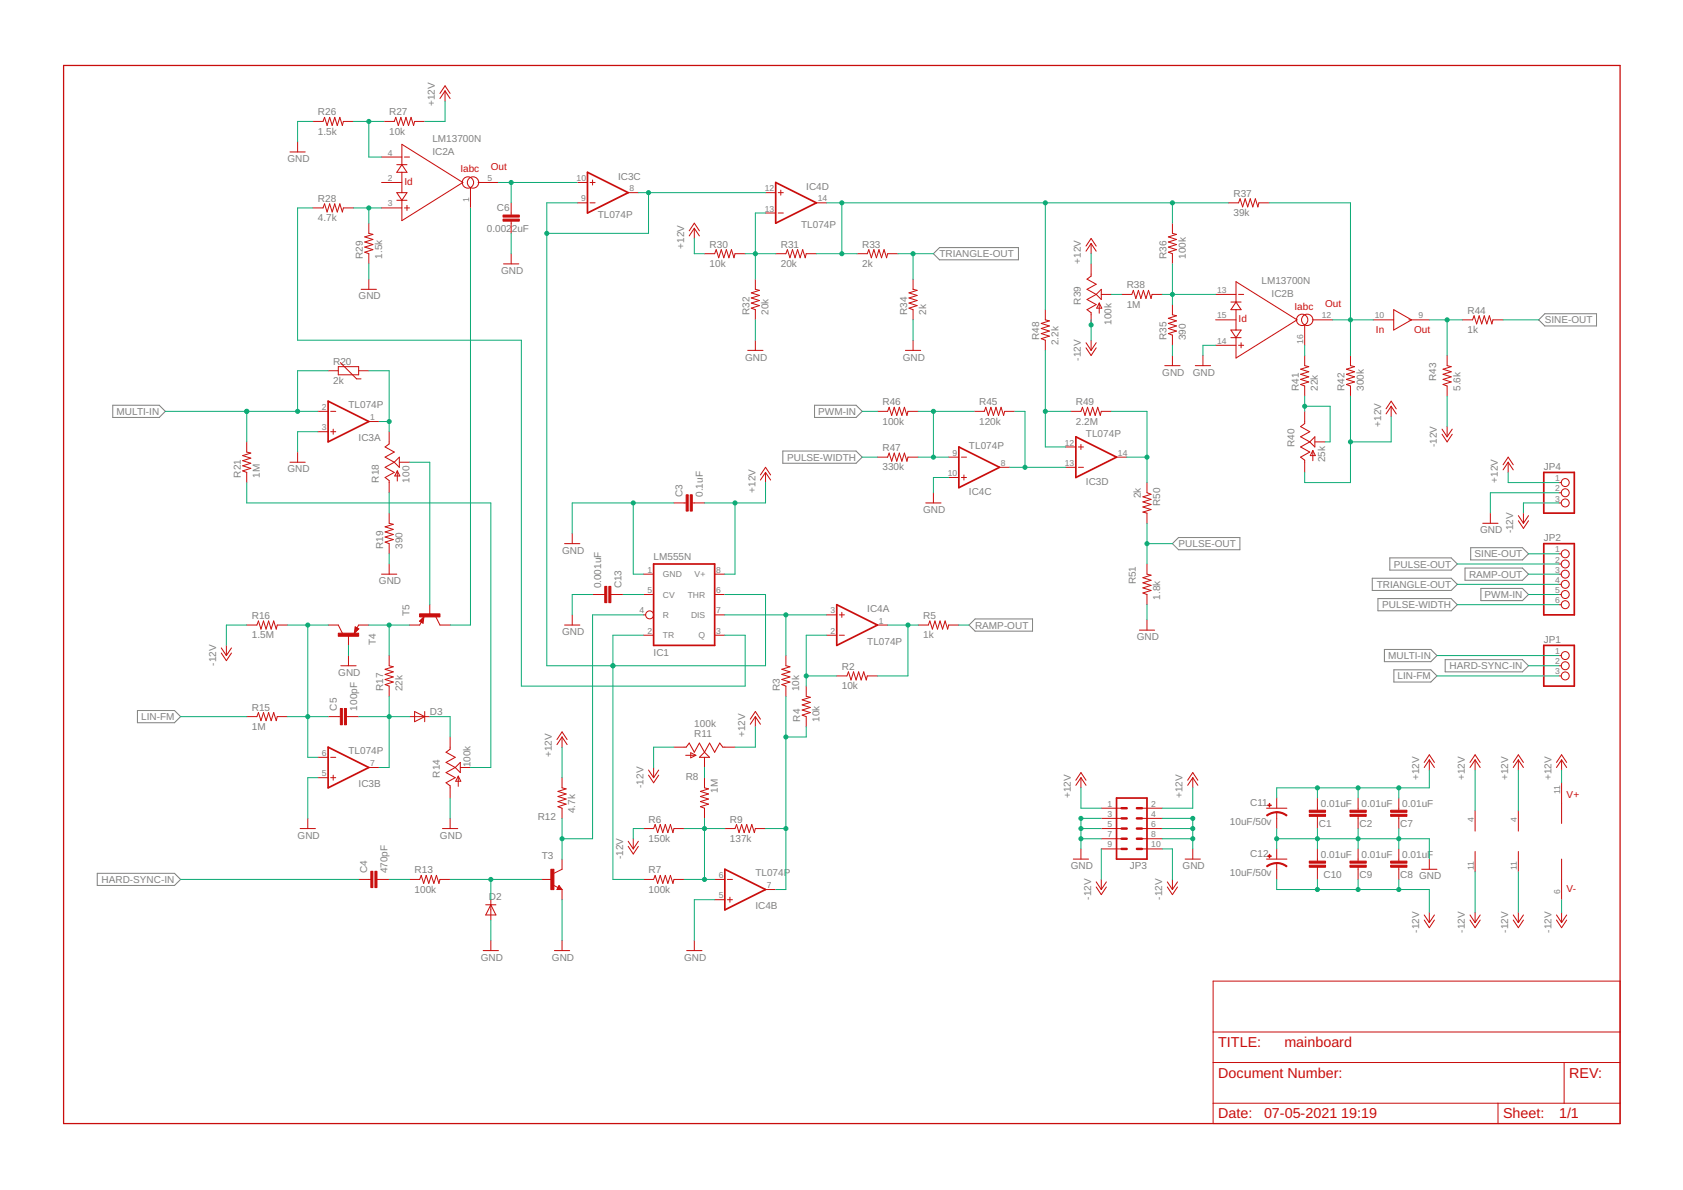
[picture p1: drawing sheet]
<svg xmlns="http://www.w3.org/2000/svg" width="420mm" height="297mm" viewBox="0 0 420 297" stroke-linecap="round" stroke-linejoin="round" font-family="sans-serif">
<g fill="none" stroke="#808080" stroke-width=".25">
<path d="M233 63.3l1.5-1.5h19.8v3.1h-19.8zM385.7 78.3h12.9v3.1h-12.9l-1.6-1.6zM28.2 101.2h11.6l1.5 1.5-1.5 1.5h-11.6zM195.4 112.6h18.3l1.5 1.5-1.5 1.5h-18.3zM203.3 101.2h10.4l1.5 1.5-1.5 1.5h-10.4zM292.7 135.7l1.5-1.5h15.3v3h-15.3zM347 139.3h15.3l1.5 1.5-1.5 1.5h-15.3zM367.2 136.7h12.9l1.5 1.5-1.5 1.6h-12.9zM241.9 156l1.5-1.5h14.4v3h-14.4zM342.6 144.3h19.7l1.5 1.6-1.5 1.5h-19.7zM344 149.4h18.3l1.5 1.5-1.5 1.6h-18.3zM365.7 141.8h14.4l1.5 1.5-1.5 1.5h-14.4z"/>
<path d="M369.7 146.9h10.4l1.5 1.5-1.5 1.5h-10.4zM34.3 177.4h9.3l1.5 1.5-1.5 1.5h-9.3zM345.6 162.1h11.6l1.5 1.5-1.5 1.6h-11.6zM348 167.2h9.2l1.5 1.5-1.5 1.5h-9.2zM360.8 164.7h19.3l1.5 1.5-1.5 1.5h-19.3zM24.3 218h19.3l1.5 1.5-1.5 1.5h-19.3z"/>
</g>
<g fill="none" stroke="#c90d0c" stroke-width=".42">
<path d="M146.7 43l10.1 5.1-10.1 5.1zM193.7 45.6l10.1 5-10.1 5.1zM81.9 100.1l10.2 5.1-10.2 5.1zM239.4 111.6l10.1 5-10.1 5.1zM268.6 109l10.1 5.1-10.1 5.1zM385.4 117.9h7.6v10.2h-7.6zM385.4 135.7h7.6v17.8h-7.6zM163.2 140.8h15.2v20.3h-15.2zM208.9 150.9l10.2 5.1-10.2 5.1zM385.4 161.1h7.6v10.2h-7.6zM81.9 186.5l10.2 5.1-10.2 5.1zM278.7 199.2h7.6v15.2h-7.6z"/>
<path d="M181 217l10.1 5-10.1 5.1z"/>
</g>
<g fill="none" stroke="#c90d0c" stroke-width=".25">
<path d="M72.4 37.9h3.8M74.3 35.4v2.5M78.1 30.3h2.5l.4-1 .7 2 .6-2 .6 2 .7-2 .6 2 .6-2 .7 2 .2-1h2.6M95.2 39.2h5.1M95.9 30.3h2.5l.4-1 .6 2 .7-2 .6 2 .6-2 .7 2 .6-2 .7 2 .2-1h2.5M101 39.2h1.2M109.8 23.3l1.3-1.9 1.3 1.9M111.1 22.7l1.3 1.9M111.1 22.7l-1.3 1.9M111.1 22.7v2.5M78.1 51.9h2.5l.4-1 .7 2 .6-2 .6 2 .7-2 .6 2 .6-2 .7 2 .2-1h2.6M92.1 55.7v2.6l1 .2-2 .6 2 .7-2 .6 2 .6-2 .7 2 .6-2 .6 1 .4v2.6"/>
<path d="M95.2 51.9h5.1M95.2 45.6h5.1M99.1 41.1h2.5M99.1 50h2.5M99.1 48.1h2.5l-1.3 1.9zM100.3 41.1v-5.1l15.2 9.6-15.2 9.5v-5.1M100.3 43v5.1M100.3 41.1l1.3 1.9h-2.5zM101 51.9h1.2M101.6 51.3v1.2M117.5 46.8v5.1M119.4 45.6h5"/>
<path d="M127.6 50.6v3.1M127.6 55.2v3.1M144.1 45.6h2.6M144.1 50.6h2.6M147.3 45.6h1.3M147.3 50.6h1.3M147.9 44.9v1.3M156.8 48.1h2.6M172.1 57.6l1.2-1.9 1.3 1.9M173.3 57v2.5M173.3 57l1.3 1.9M173.3 57l-1.2 1.9"/>
<path d="M191.1 48.1h2.6M191.1 53.2h2.6M194.3 48.1h1.3M194.3 53.2h1.3M194.9 47.5v1.2M203.8 50.6h2.6M292.7 55.7v2.6l1 .2-2 .6 2 .7-2 .6 2 .6-2 .7 2 .6-2 .6 1 .4v2.6M306.7 50.6h2.5l.4-1 .6 2 .7-2 .6 2 .6-2 .7 2 .6-2 .6 2 .3-1h2.5M90.2 72.2h3.8M92.1 69.7v2.5M125.7 65.9h3.8M127.6 63.3v2.6"/>
<path d="M175.9 63.3h2.5l.4-1 .6 2 .7-2 .6 2 .6-2 .7 2 .6-2 .6 2 .3-1h2.5M188.6 69.7v2.5l1 .3-2 .6 2 .6-2 .7 2 .6-2 .6 2 .7-2 .6 1 .4v2.5M193.7 63.3h2.5l.4-1 .6 2 .6-2 .7 2 .6-2 .6 2 .7-2 .6 2 .3-1h2.5M214 63.3h2.5l.4-1 .6 2 .7-2 .6 2 .6-2 .7 2 .6-2 .6 2 .3-1h2.5M227.9 69.7v2.5l1.1 .3-2.1 .6 2.1 .6-2.1 .7 2.1 .6-2.1 .6 2.1 .7-2.1 .6 1 .4v2.5M261 77.3v2.5l1 .3-2.1 .6 2.1 .7-2.1 .6 2.1 .6-2.1 .7 2.1 .6-2.1 .6 1.1 .4v2.6M271.1 61.4l1.3-1.9 1.3 1.9M272.4 60.8v2.5M272.4 65.9v3l-1 .8 2.3 1.3-2.3 1.2 2.3 1.3M272.4 60.8l1.3 1.9M272.4 60.8l-1.3 1.9M273.7 73.5l-2.3 1.3 2.3 1.2-2.3 1.3 1 .8v3"/>
<path d="M274.4 75.6v2.6M274.4 75.6l.7 1.3h-1.3zM274.9 73.5h2.6M274.9 72.2v2.6l-1.2-1.3zM280 73.5h2.6l.3-1 .7 2 .6-2 .6 2 .7-2 .6 2 .6-2 .7 2 .2-1h2.6M292.7 76v2.6l1 .2-2 .7 2 .6-2 .6 2 .7-2 .6 2 .6-2 .7 1 .4v2.5M303.5 73.5h5.1M303.5 79.8h5.1M307.3 75.4h2.5M308.6 75.4v-5.1l15.2 9.5-15.2 9.6v-5.1M308.6 77.3v5.1M308.6 75.4l1.2 1.9h-2.5z"/>
<path d="M309.2 73.5h1.3M327.6 79.8h5.1M342.9 79.8h5M347.9 77.3l4.5 2.5-4.5 2.6zM351.7 79.8h5.1M365.1 79.8h2.5l.4-1 .6 2.1 .7-2.1 .6 2.1 .6-2.1 .7 2.1 .6-2.1 .6 2.1 .3-1.1h2.5M81.9 92.5h2.6M84.5 91.5h5v2.1h-5zM85 90.5l4 4.1h1.1M89.5 92.5h2.6M186.7 87.5h3.8M188.6 84.9v2.6"/>
<path d="M226 87.5h3.8M227.9 84.9v2.6M271.1 85.6l1.3 1.9M271.1 86.8l1.3 1.9 1.3-1.9M272.4 84.9v2.6M273.7 85.6l-1.3 1.9M290.8 91.3h3.8M292.7 88.7v2.6M298.4 91.3h3.8M300.3 88.7v2.6M303.5 86.2h5.1M307.3 84.3h2.5"/>
<path d="M307.3 82.4h2.5l-1.2 1.9zM309.2 86.2h1.3M309.8 85.6v1.2M325.7 81.1v5.1M325.7 88.7v2.6l1 .2-2 .7 2 .6-2 .6 2 .7-2 .6 2 .6-2 .7 1 .4v2.5M337.1 88.7v2.6l1.1 .2-2.1 .7 2.1 .6-2.1 .6 2.1 .7-2.1 .6 2.1 .6-2.1 .7 1 .4v2.5M361.3 88.7v2.6l1 .2-2 .7 2 .6-2 .6 2 .7-2 .6 2 .6-2 .7 1 .4v2.5M61.6 110.3v2.5l1 .3-2 .6 2 .7-2 .6 2 .6-2 .7 2 .6-2 .6 1 .4v2.6M72.4 115.4h3.8M74.3 112.8v2.6M79.4 107.8h2.5M79.4 102.7h2.5"/>
<path d="M82.5 107.8h1.3M82.5 102.7h1.3M83.2 107.1v1.3M92.1 105.2h2.5M97.2 107.8v3l-1.1 .8 2.3 1.2-2.3 1.3 2.3 1.3M98.4 115.4l-2.3 1.2 2.3 1.3-2.3 1.3 1.1 .8v3M99.2 117.5v2.6M99.2 117.5l.6 1.3h-1.2zM99.7 114.1v2.5l-1.3-1.2zM99.7 115.4h2.5M189.8 118.6l1.3-2 1.3 2M191.1 117.9l1.3 1.9"/>
<path d="M191.1 117.9l-1.3 1.9M191.1 117.9v2.6M219.1 102.7h2.5l.4-1 .6 2 .6-2 .7 2 .6-2 .6 2 .7-2 .6 2 .3-1h2.5M219.1 114.1h2.5l.4-1 .6 2 .6-2 .7 2 .6-2 .6 2 .7-2 .6 2 .3-1h2.5M236.8 114.1h2.6M236.8 119.2h2.6M240 114.1h1.3M240 119.2h1.3M240.6 118.6v1.2M243.2 102.7h2.5l.4-1 .6 2 .7-2 .6 2 .6-2 .7 2 .6-2 .6 2 .3-1h2.5M249.5 116.6h2.6M266 111.6h2.6"/>
<path d="M266 116.6h2.6M267.3 102.7h2.6l.3-1 .7 2 .6-2 .6 2 .7-2 .6 2 .6-2 .7 2 .2-1h2.6M269.2 111.6h1.3M269.2 116.6h1.3M269.9 110.9v1.3M278.7 114.1h2.6M325.7 102.7v3l-1 .8 2.3 1.3-2.3 1.2 2.3 1.3M327 110.3l-2.3 1.3 2.3 1.2-2.3 1.3 1 .8v3M327.7 112.5v2.5M327.7 112.5l.7 1.2h-1.3zM328.3 109v2.6l-1.3-1.3zM328.3 110.3h2.5"/>
<path d="M346 102l1.3-1.9 1.3 1.9M347.3 101.4l1.3 1.9M347.3 101.4l-1.3 1.9M347.3 101.4v2.5M360 107.1l1.3 1.9M360 108.4l1.3 1.9 1.2-1.9M361.3 106.5v2.5M362.5 107.1l-1.2 1.9M375.2 116l1.3-1.9 1.3 1.9M376.5 115.4l1.3 1.9M376.5 115.4l-1.3 1.9M376.5 115.4v2.5"/>
<path d="M97.2 128.1v2.5l1 .3-2.1 .6 2.1 .6-2.1 .7 2.1 .6-2.1 .6 2.1 .7-2.1 .6 1.1 .4v2.5M140.9 135.7h3.9M142.9 133.2v2.5M168.3 125.5h3M172.8 125.5h3.1M231.1 125.5h3.8M233 123v2.5M286.3 120.5v2.5l1.1 .4-2.1 .6 2.1 .7-2.1 .6 2.1 .6-2.1 .7 2.1 .6-2.1 .6 1 .3v2.5M370.2 130.6h3.8M372.1 128.1v2.5M379.1 128.7l1.2 1.9M379.1 130l1.2 1.9 1.3-1.9"/>
<path d="M380.3 128.1v2.5M381.6 128.7l-1.3 1.9M389.2 125.5h.6M389.2 138.2h.6M389.2 120.5h.6M389.2 123h.6M61.6 156h2.5l.4-1 .7 2 .6-2 .6 2 .7-2 .6 2 .6-2 .7 2 .2-1h2.6M81.9 156h2.6l1 2.1M87 158.6v2.5M88.7 156.5l.9 .5-1.1 1.1zM88.8 156.7l.6 .3-.8 .8 .2-1 .4 .2-.3 .4v-.4M92.1 156h-2.6l-.4 .8"/>
<path d="M95.2 143.3h3.9M97.2 140.8v2.5M104.7 155.1l1.1-1.1-.2 1.6zM105.2 155.3l-.4 .7h-2.6M105.4 155v-.4l-.2 .4 .3 .3 .1-1.1-.7 .8 .6 .4M107.3 150.9v2.6M108.8 154l1 2h2.6M140.9 156h3.9M142.9 153.5v2.5M147.9 148.4h3.1M152.5 148.4h3.1M160.6 158.6h2.6"/>
<path d="M160.6 153.5h.6M160.6 148.4h2.6M160.6 143.3h2.6M178.4 158.6h2.6M178.4 153.5h2.6M178.4 148.4h2.6M178.4 143.3h2.6M206.4 158.6h2.5M206.4 153.5h2.5M209.5 158.6h1.3M209.5 153.5h1.3M210.2 152.8v1.3"/>
<path d="M219.1 156h2.5M229.2 156h2.6l.3-1 .7 2 .6-2 .6 2 .7-2 .6 2 .6-2 .7 2 .2-1h2.6M284.5 157.3h3.7M286.3 140.8v2.5l1.1 .3-2.1 .6 2.1 .6-2.1 .7 2.1 .6-2.1 .6 2.1 .7-2.1 .6 1 .4v2.5M286.3 154.7v2.6M389.2 148.4h.6M389.2 143.3h.6M389.2 140.8h.6M389.2 145.9h.6M389.2 150.9h.6M55.2 161.7l1.3 1.9M55.2 163l1.3 1.9 1.3-1.9"/>
<path d="M56.5 161.1v2.5M57.8 161.7l-1.3 1.9M61.6 178.9h2.5l.4-1 .7 2 .6-2 .6 2 .7-2 .6 2 .6-2 .7 2 .2-1h2.6M81.9 178.9h3.1M85.1 166.2h3.8M86.5 178.9h3M87 163.6v2.6M97.2 163.6v2.6l1 .2-2.1 .7 2.1 .6-2.1 .6 2.1 .7-2.1 .6 2.1 .6-2.1 .7 1.1 .4v2.5M102.2 178.9h5.1M103.5 177.6l2.5 1.3-2.5 1.2zM106 177.6v2.5M187.3 179.5l1.3-1.9 1.2 1.9"/>
<path d="M188.6 178.9l1.2 1.9M188.6 178.9l-1.3 1.9M188.6 178.9v2.5M196.2 163.6v2.6l1 .2-2 .7 2 .6-2 .6 2 .7-2 .6 2 .6-2 .7 1 .4v2.5M201.3 171.3v2.5l1 .3-2 .6 2 .6-2 .7 2 .6-2 .6 2 .7-2 .6 1 .4v2.5M208.9 168.7h2.5l.4-1 .6 2 .7-2 .6 2 .7-2 .6 2 .6-2 .7 2 .2-1h2.6M389.2 168.7h.6M389.2 166.2h.6M389.2 163.6h.6M79.4 194.1h2.5M79.4 189h2.5M82.5 194.1h1.3"/>
<path d="M82.5 189h1.3M83.2 193.5v1.3M92.1 191.6h2.5M112.4 184v3l-1 .8 2.2 1.2-2.2 1.3 2.2 1.3M113.6 191.6l-2.2 1.2 2.2 1.3-2.2 1.3 1 .8v3M114.4 193.7v2.6M114.4 193.7l.6 1.3h-1.2zM114.9 191.6h2.6M114.9 190.3v2.5l-1.3-1.2zM139 184.6l1.3-1.9 1.3 1.9M140.3 184v2.5M140.3 194.1v2.6l1 .2-2 .6 2 .7-2 .6 2 .7-2 .6 2 .6-2 .7 1 .3v2.6"/>
<path d="M140.3 184l1.3 1.9M140.3 184l-1.3 1.9M161.9 192.2l1.3 1.9M161.9 193.5l1.3 1.9 1.2-1.9M163.2 191.6v2.5M164.4 192.2l-1.2 1.9M168.3 186.5h3l.8-1 1.2 2.3 1.3-2.3 1.3 2.3M171.2 188.5h2.5M172.4 187.9l1.3 .6-1.3 .7zM174.6 189l1.3-1.2 1.2 1.2zM175.9 194.1v2.6l1 .2-2 .6 2 .7-2 .6 2 .7-2 .6 2 .6-2 .7 1 .3v2.6M175.9 189v2.6"/>
<path d="M183.5 186.5h-3.1l-.7-1-1.3 2.3-1.3-2.3-1.2 2.3M268.6 194.8l1.3-2 1.2 2M269.9 194.1v2.6M269.9 194.1l1.2 1.9M269.9 194.1l-1.3 1.9M296.5 194.8l1.3-2 1.2 2M297.8 194.1v2.6M297.8 194.1l1.2 1.9M297.8 194.1l-1.3 1.9M318.7 199.2v2.5M328.9 199.2v3M339 199.2v3"/>
<path d="M349.2 199.2v3M355.6 190.3l1.2-1.9 1.3 1.9M356.8 189.7l1.3 1.9M356.8 189.7l-1.2 1.9M356.8 189.7v2.5M367 190.3l1.3-1.9 1.2 1.9M368.3 189.7v2.5M368.3 189.7l1.2 1.9M368.3 189.7l-1.3 1.9M377.8 190.3l1.3-1.9 1.2 1.9M379.1 189.7v2.5M379.1 189.7l1.2 1.9"/>
<path d="M379.1 189.7l-1.3 1.9M388.6 190.3l1.2-1.9 1.3 1.9M389.8 189.7v2.5M389.8 195.4v10.1M389.8 189.7l1.3 1.9M389.8 189.7l-1.2 1.9M74.9 206.8h3.8M76.8 204.3v2.5M89.5 219.5h3.1M94.1 219.5h3.1M102.2 219.5h2.6l.4-1 .6 2 .6-2 .6 2 .7-2 .6 2 .6-2 .7 2 .2-1h2.6M110.5 206.8h3.8"/>
<path d="M112.4 204.3v2.5M135.2 219.5h2.6M140.3 214.4v2.6l-2 1M156.8 210l1.3 1.9M156.8 211.3l1.3 1.9 1.3-1.9M158.1 209.4v2.5M159.4 210l-1.3 1.9M160.6 219.5h2.6l.4-1 .6 2 .6-2 .7 2 .6-2 .6 2 .7-2 .6 2 .3-1h2.5M160.6 206.8h2.6l.4-1 .6 2 .6-2 .7 2 .6-2 .6 2 .7-2 .6 2 .3-1h2.5M178.4 219.5h2.6M181 206.8h2.5l.4-1 .6 2 .6-2 .7 2 .6-2 .6 2 .7-2 .6 2 .3-1h2.5M181.6 219.5h1.3"/>
<path d="M267.9 214.4h3.9M269.9 211.9v2.5M274.9 206.8h5.1M274.9 219.5v2.5M274.9 201.7h5.1M274.9 204.3h5.1M274.9 209.4h5.1M274.9 211.9h5.1M285.1 206.8h5.1M285.1 201.7h5.1M285.1 204.3h5.1M285.1 209.4h5.1"/>
<path d="M285.1 211.9h5.1M292.7 219.5v2.5M295.9 214.4h3.8M297.8 211.9v2.5M316.2 201.7h5.1M316.2 214.4h5.1M318.7 202.8v4M318.7 211.9v2.5M318.7 215.5v4M328.9 203.8v3M328.9 211.9v3M328.9 216.5v3"/>
<path d="M339 203.8v3M339 211.9v3M339 216.5v3M349.2 203.8v3M349.2 211.9v3M349.2 216.5v3M354.9 217h3.8M356.8 214.4v2.6M368.3 202.4v5.1M368.3 212.5v5.1M379.1 202.4v5.1M379.1 212.5v5.1"/>
<path d="M389.8 214.4v10.2M120.6 237.3h3.8M121.3 225.8h2.5M122.5 225.8l1.3 2.6h-2.5zM122.5 224.6v5.1M122.5 234.7v2.6M138.1 220.9l1.2 .7M138.4 237.3h3.8M139.6 221l.7 1h-1.3zM139.6 221.5l.1 .3h-.4l.3-.5 .5 .6h-.8M140.3 222v2.6M140.3 234.7v2.6"/>
<path d="M171.4 237.3h3.8M173.3 234.7v2.6M178.4 224.6h2.6M181.6 224.6h1.3M182.2 223.9v1.3M191.1 222h2.6M273.7 220.1l1.2 1.9M273.7 221.4l1.2 1.9 1.3-1.9M276.2 220.1l-1.3 1.9M291.4 220.1l1.3 1.9M291.4 221.4l1.3 1.9 1.3-1.9M294 220.1l-1.3 1.9"/>
<path d="M355.6 228.4l1.2 1.9M355.6 229.7l1.2 1.9 1.3-1.9M356.8 227.8v2.5M358.1 228.4l-1.3 1.9M367 228.4l1.3 1.9M367 229.7l1.3 1.9 1.2-1.9M368.3 227.8v2.5M369.5 228.4l-1.2 1.9M377.8 228.4l1.3 1.9M377.8 229.7l1.3 1.9 1.2-1.9M379.1 227.8v2.5M380.3 228.4l-1.2 1.9"/>
<path d="M388.6 228.4l1.2 1.9M388.6 229.7l1.2 1.9 1.3-1.9M389.8 227.8v2.5M391.1 228.4l-1.3 1.9M302.9 244.9h101.6v35.6h-101.6zM302.9 257.6h101.6M302.9 265.2h101.6M302.9 275.4h101.6M374 275.4v5.1M390.5 265.2v10.2"/>
<circle cx="116.8" cy="45.6" r="1.42"/>
<circle cx="118.1" cy="45.6" r="1.42"/>
<circle cx="325.1" cy="79.8" r="1.42"/>
<circle cx="326.3" cy="79.8" r="1.42"/>
<circle cx="390.8" cy="125.5" r=".99"/>
<circle cx="390.8" cy="120.5" r=".99"/>
<circle cx="390.8" cy="138.2" r=".99"/>
<circle cx="390.8" cy="123" r=".99"/>
<circle cx="162.2" cy="153.5" r=".99"/>
<circle cx="390.8" cy="140.8" r=".99"/>
<circle cx="390.8" cy="148.4" r=".99"/>
<circle cx="390.8" cy="145.9" r=".99"/>
<circle cx="390.8" cy="143.3" r=".99"/>
<circle cx="390.8" cy="150.9" r=".99"/>
<circle cx="390.8" cy="168.7" r=".99"/>
<circle cx="390.8" cy="163.6" r=".99"/>
<circle cx="390.8" cy="166.2" r=".99"/>
</g>
<g fill="#c90d0c" stroke="#c90d0c" stroke-width=".25">
<path d="M172.3 123.5h.5v4.1h-.5z"/>
<path d="M171.3 123.5h.5v4.1h-.5z"/>
<path d="M137.5 217h.8v5.1h-.8z"/>
<path d="M93.6 217.5h.5v4.1h-.5z"/>
<path d="M92.6 217.5h.5v4.1h-.5z"/>
<path d="M84.5 158.1h5v.7h-5z"/>
<path d="M104.8 153.2h5v.8h-5z"/>
<path d="M86 176.8h.5v4.1h-.5z"/>
<path d="M85 176.8h.5v4.1h-.5z"/>
<path d="M125.6 54.7h4v.5h-4z"/>
<path d="M125.6 53.7h4v.5h-4z"/>
<path d="M326.9 202.2h4v.6h-4z"/>
<path d="M326.9 203.3h4v.5h-4z"/>
<path d="M337 202.2h4.1v.6h-4.1z"/>
<path d="M337 203.3h4.1v.5h-4.1z"/>
<path d="M347.2 202.2h4v.6h-4z"/>
<path d="M347.2 203.3h4v.5h-4z"/>
<path d="M347.2 214.9h4v.6h-4z"/>
<path d="M347.2 216h4v.5h-4z"/>
<path d="M337 214.9h4.1v.6h-4.1z"/>
<path d="M337 216h4.1v.5h-4.1z"/>
<path d="M326.9 214.9h4v.6h-4z"/>
<path d="M326.9 216h4v.5h-4z"/>
<path d="M316.5 200.9h.9v.2h-.9z"/>
<path d="M316.9 200.6h.1v.8h-.1z"/>
<path d="M316.5 213.6h.9v.2h-.9z"/>
<path d="M316.9 213.3h.1v.8h-.1z"/>
<path d="M152 146.4h.5v4h-.5z"/>
<path d="M151 146.4h.5v4h-.5z"/>
</g>
<path d="M15.9 16.3h388.6v264.2h-388.6z" fill="none" stroke="#c90d0c" stroke-width=".32"/>
<g fill="#c90d0c" stroke="#c90d0c" stroke-width=".25">
<path d="M318.7 202.6l1.4 .2 1.2 .7-.2 .2-1.3-.7-1.1-.1z" fill-rule="evenodd"/>
<path d="M316.2 203.5l1.2-.7 1.3-.2v.3l-1 .1-1.4 .7z" fill-rule="evenodd"/>
<path d="M318.7 215.3l1.4 .2 1.2 .7-.2 .2-1.3-.7-1.1-.1z" fill-rule="evenodd"/>
<path d="M316.2 216.2l1.2-.7 1.3-.2v.3l-1 .1-1.4 .7z" fill-rule="evenodd"/>
</g>
<path d="M280 211.9h1.3M280 209.4h1.3M280 206.8h1.3M280 204.3h1.3M280 201.7h1.3M283.8 211.9h1.3M283.8 209.4h1.3M283.8 206.8h1.3M283.8 204.3h1.3M283.8 201.7h1.3" fill="none" stroke="#c90d0c" stroke-width=".61"/>
<g fill="none" stroke="#0dab76" stroke-width=".25">
<path d="M78.1 30.3h-3.8v5.1M88.3 30.3h7.6M92.1 30.3v8.9h3.1M111.1 25.2v5.1h-5.1M78.1 51.9h-3.8v33h55.9v86.4h55.8v-12.7h-5M88.3 51.9h6.9M92.1 51.9v3.8M117.5 51.9v104.1h-5.1M124.4 45.6h19.7M127.6 45.6v5M127.6 58.3v5M144.1 50.6h-7.6v115.6h54.6v-17.8h-10.1"/>
<path d="M159.4 48.1h31.7M161.9 48.1v10.2h-25.4M173.3 59.5v3.8h2.6M191.1 53.2h-2.5v16.5M206.4 50.6h100.3M210.2 50.6v12.7M261 50.6v26.7M292.7 50.6v5.1M316.8 50.6h20.3v38.1M92.1 65.9v3.8M186 63.3h7.7M188.6 79.8v5.1"/>
<path d="M203.8 63.3h10.2M224.1 63.3h8.9M227.9 63.3v6.4M227.9 79.8v5.1M272.4 63.3v2.6M272.4 79.8v5.1M277.5 73.5h2.5M290.2 73.5h13.3M292.7 65.9v10.1M332.7 79.8h10.2M356.8 79.8h8.3M361.3 79.8v8.9"/>
<path d="M375.2 79.8h8.9M81.9 92.5h-7.6v10.2M92.1 92.5h5.1v15.3M261 87.5v24.1h5M292.7 86.2v2.5M303.5 86.2h-3.2v2.5M325.7 86.2v2.5M325.7 98.9v3.8M337.1 98.9v21.6h-11.4v-2.6M361.3 98.9v7.6M41.3 102.7h38.1M61.6 102.7v7.6"/>
<path d="M79.4 107.8h-5.1v5M94.6 105.2h2.6M102.2 115.4h5.1v35.5M215.2 102.7h3.9M215.2 114.1h3.9M229.2 102.7h14M229.2 114.1h7.6M233 102.7v11.4M236.8 119.2h-3.8v3.8M252.1 116.6h13.9M253.3 102.7h2.6v13.9M261 102.7h6.3"/>
<path d="M277.5 102.7h8.8v17.8M281.3 114.1h5M325.7 101.4h6.4v8.9h-1.3M347.3 103.9v6.4h-10.2M376.5 117.9v2.6h12.7M61.6 120.5v5h60.9v66.1h-5M97.2 123v5.1M97.2 138.2v2.6M158.1 125.5v17.8h2.5M168.3 125.5h-25.4v7.7M183.5 125.5v17.8h-2.5M191.1 120.5v5h-15.2"/>
<path d="M286.3 130.6v10.2M286.3 135.7h6.4M381.6 138.2h7.6M389.2 125.5h-8.9v2.6M389.2 123h-17.1v5.1M61.6 156h-5.1v5.1M71.8 156h10.1M76.8 156v33h2.6M92.1 156h10.1M97.2 156v7.6M147.9 148.4h-5v5.1M155.6 148.4h5"/>
<path d="M160.6 153.5h-12.7v55.9h-7.6M160.6 158.6h-7.6v60.9h7.6M181 153.5h25.4M196.2 153.5v10.1M206.4 158.6h-5.1v12.7M221.6 156h7.6M226.7 156v12.7h-7.6M239.4 156h2.5M286.3 150.9v3.8M363.8 145.9h25.4M363.8 150.9h25.4M363.8 140.8h25.4"/>
<path d="M381.6 143.3h7.6M381.6 148.4h7.6M45.1 178.9h16.5M71.8 178.9h10.1M87 161.1v2.5M89.5 178.9h12.7M97.2 173.8v17.8h-2.6M107.3 178.9h5.1v5.1M196.2 173.8v48.2h-2.5M201.3 168.7h7.6M358.7 168.7h30.5M358.7 163.6h30.5"/>
<path d="M381.6 166.2h7.6M79.4 194.1h-2.6v10.2M112.4 199.2v5.1M140.3 186.5v7.6M168.3 186.5h-5.1v5.1M175.9 191.6v2.5M188.6 181.4v5.1h-5.1M201.3 181.4v2.6h-5.1M269.9 196.7v5h5M297.8 196.7v5h-7.6M328.9 196.7v2.5M339 196.7v2.5"/>
<path d="M349.2 196.7v2.5M356.8 192.2v4.5h-38.1v2.5M368.3 192.2v10.2M379.1 192.2v10.2M389.8 192.2v3.2M45.1 219.5h44.4M97.2 219.5h5M112.4 219.5h22.8M122.5 219.5v5.1M140.3 204.3v10.1M160.6 206.8h-2.5v2.6M170.8 206.8h10.2"/>
<path d="M170.8 219.5h7.6M175.9 204.3v15.2M191.1 206.8h5.1M269.9 209.4h5M269.9 206.8h5M274.9 204.3h-5v7.6M274.9 211.9v7.6M290.2 211.9h2.5v7.6M290.2 209.4h7.6M290.2 204.3h7.6v7.6M290.2 206.8h7.6M318.7 206.8v5.1"/>
<path d="M318.7 219.5v2.5h38.1v5.8M318.7 209.4h38.1v5M328.9 206.8v5.1M328.9 219.5v2.5M339 206.8v5.1M339 219.5v2.5M349.2 206.8v5.1M349.2 219.5v2.5M368.3 217.6v10.2M379.1 217.6v10.2M122.5 229.7v5M140.3 224.6v10.1"/>
<path d="M178.4 224.6h-5.1v10.1M389.8 224.6v3.2"/>
</g>
<g fill="#0dab76" stroke="#0dab76" stroke-width=".25">
<circle cx="158.1" cy="125.5" r=".51"/>
<circle cx="318.7" cy="209.4" r=".51"/>
<circle cx="328.9" cy="209.4" r=".51"/>
<circle cx="339" cy="209.4" r=".51"/>
<circle cx="349.2" cy="209.4" r=".51"/>
<circle cx="297.8" cy="209.4" r=".51"/>
<circle cx="297.8" cy="206.8" r=".51"/>
<circle cx="297.8" cy="204.3" r=".51"/>
<circle cx="269.9" cy="209.4" r=".51"/>
<circle cx="269.9" cy="206.8" r=".51"/>
<circle cx="269.9" cy="204.3" r=".51"/>
<circle cx="183.5" cy="125.5" r=".51"/>
<circle cx="337.1" cy="110.3" r=".51"/>
<circle cx="349.2" cy="196.7" r=".51"/>
<circle cx="339" cy="196.7" r=".51"/>
<circle cx="328.9" cy="196.7" r=".51"/>
<circle cx="196.2" cy="153.5" r=".51"/>
<circle cx="201.3" cy="168.7" r=".51"/>
<circle cx="226.7" cy="156" r=".51"/>
<circle cx="196.2" cy="184" r=".51"/>
<circle cx="196.2" cy="206.8" r=".51"/>
<circle cx="175.9" cy="206.8" r=".51"/>
<circle cx="175.9" cy="219.5" r=".51"/>
<circle cx="272.4" cy="81.1" r=".51"/>
<circle cx="328.9" cy="222" r=".51"/>
<circle cx="339" cy="222" r=".51"/>
<circle cx="349.2" cy="222" r=".51"/>
<circle cx="122.5" cy="219.5" r=".51"/>
<circle cx="140.3" cy="209.4" r=".51"/>
<circle cx="76.8" cy="178.9" r=".51"/>
<circle cx="76.8" cy="156" r=".51"/>
<circle cx="97.2" cy="178.9" r=".51"/>
<circle cx="97.2" cy="156" r=".51"/>
<circle cx="97.2" cy="105.2" r=".51"/>
<circle cx="92.1" cy="30.3" r=".51"/>
<circle cx="92.1" cy="51.9" r=".51"/>
<circle cx="127.6" cy="45.6" r=".51"/>
<circle cx="153" cy="166.2" r=".51"/>
<circle cx="136.5" cy="58.3" r=".51"/>
<circle cx="161.9" cy="48.1" r=".51"/>
<circle cx="188.6" cy="63.3" r=".51"/>
<circle cx="210.2" cy="63.3" r=".51"/>
<circle cx="292.7" cy="50.6" r=".51"/>
<circle cx="210.2" cy="50.6" r=".51"/>
<circle cx="261" cy="50.6" r=".51"/>
<circle cx="227.9" cy="63.3" r=".51"/>
<circle cx="292.7" cy="73.5" r=".51"/>
<circle cx="325.7" cy="101.4" r=".51"/>
<circle cx="337.1" cy="79.8" r=".51"/>
<circle cx="361.3" cy="79.8" r=".51"/>
<circle cx="255.9" cy="116.6" r=".51"/>
<circle cx="233" cy="114.1" r=".51"/>
<circle cx="233" cy="102.7" r=".51"/>
<circle cx="261" cy="102.7" r=".51"/>
<circle cx="286.3" cy="114.1" r=".51"/>
<circle cx="286.3" cy="135.7" r=".51"/>
<circle cx="61.6" cy="102.7" r=".51"/>
<circle cx="74.3" cy="102.7" r=".51"/>
</g>
<g font-size="3.6" fill="#c90d0c">
<text x="304.1" y="261.4">TITLE:</text>
<text x="320.6" y="261.4">mainboard</text>
<text x="304.1" y="269">Document Number:</text>
<text x="391.8" y="269">REV:</text>
<text x="304.1" y="279.2">Date:</text>
<text x="315.6" y="279.2">07-05-2021</text>
<text x="334.9" y="279.2">19:19</text>
<text x="375.2" y="279.2">Sheet:</text>
<text x="389.2" y="279.2">1/1</text>
</g>
<g font-size="2.5" fill="#808080">
<text x="79.4" y="28.8">R26</text>
<text x="97.1" y="28.8">R27</text>
<text x="108.6" y="26.5" transform="rotate(-90 108.6 26.5)">+12V</text>
<text x="79.4" y="33.6">1.5k</text>
<text x="97.1" y="33.6">10k</text>
<text x="107.9" y="35.4">LM13700N</text>
<text x="71.7" y="40.5">GND</text>
<text x="107.9" y="38.6">IC2A</text>
<text x="154.3" y="44.9">IC3C</text>
<text x="201.3" y="47.5">IC4D</text>
<text x="79.4" y="50.4">R28</text>
<text x="124.1" y="52.8">C6</text>
<text x="307.9" y="53.9">39k</text>
<text x="307.9" y="49.1">R37</text>
<text x="79.4" y="55.2">4.7k</text>
<text x="121.5" y="57.9">0.002</text>
<text x="127.8" y="57.9">2uF</text>
<text x="149.2" y="54.4">TL074P</text>
<text x="200" y="57">TL074P</text>
<text x="90.6" y="64.6" transform="rotate(-90 90.6 64.6)">R29</text>
<text x="95.4" y="64.6" transform="rotate(-90 95.4 64.6)">1.5k</text>
<text x="170.8" y="62.1" transform="rotate(-90 170.8 62.1)">+12V</text>
<text x="177.1" y="61.8">R30</text>
<text x="194.9" y="61.8">R31</text>
<text x="215.2" y="61.8">R33</text>
<text x="234.5" y="64.2">TRIANGLE-OUT</text>
<text x="269.8" y="65.9" transform="rotate(-90 269.8 65.9)">+12V</text>
<text x="291.2" y="64.6" transform="rotate(-90 291.2 64.6)">R36</text>
<text x="296" y="64.6" transform="rotate(-90 296 64.6)">100k</text>
<text x="125.1" y="68.4">GND</text>
<text x="177.1" y="66.6">10k</text>
<text x="194.9" y="66.6">20k</text>
<text x="215.2" y="66.6">2k</text>
<text x="281.3" y="72">R38</text>
<text x="314.9" y="70.9">LM13700N</text>
<text x="89.5" y="74.8">GND</text>
<text x="269.8" y="76" transform="rotate(-90 269.8 76)">R39</text>
<text x="281.3" y="76.8">1M</text>
<text x="317.5" y="74.1">IC2B</text>
<text x="187.1" y="78.6" transform="rotate(-90 187.1 78.6)">R32</text>
<text x="191.9" y="78.6" transform="rotate(-90 191.9 78.6)">20k</text>
<text x="226.4" y="78.6" transform="rotate(-90 226.4 78.6)">R34</text>
<text x="231.2" y="78.6" transform="rotate(-90 231.2 78.6)">2k</text>
<text x="277.5" y="81.1" transform="rotate(-90 277.5 81.1)">100k</text>
<text x="366.4" y="83.1">1k</text>
<text x="366.4" y="78.3">R44</text>
<text x="385.7" y="80.7">SINE-OUT</text>
<text x="186" y="90">GND</text>
<text x="225.4" y="90">GND</text>
<text x="259.5" y="84.9" transform="rotate(-90 259.5 84.9)">R48</text>
<text x="264.3" y="86.2" transform="rotate(-90 264.3 86.2)">2.2k</text>
<text x="269.8" y="90" transform="rotate(-90 269.8 90)">-12V</text>
<text x="291.2" y="84.9" transform="rotate(-90 291.2 84.9)">R35</text>
<text x="296" y="84.9" transform="rotate(-90 296 84.9)">390</text>
<text x="83.2" y="95.8">2k</text>
<text x="83.2" y="91">R20</text>
<text x="290.2" y="93.8">GND</text>
<text x="297.8" y="93.8">GND</text>
<text x="358.5" y="95.1" transform="rotate(-90 358.5 95.1)">R43</text>
<text x="87" y="101.9">TL074P</text>
<text x="220.3" y="101.2">R46</text>
<text x="244.4" y="101.2">R45</text>
<text x="268.6" y="101.2">R49</text>
<text x="324.2" y="97.6" transform="rotate(-90 324.2 97.6)">R41</text>
<text x="329" y="97.6" transform="rotate(-90 329 97.6)">22k</text>
<text x="335.6" y="97.6" transform="rotate(-90 335.6 97.6)">R42</text>
<text x="340.4" y="97.6" transform="rotate(-90 340.4 97.6)">300k</text>
<text x="364.6" y="97.6" transform="rotate(-90 364.6 97.6)">5.6k</text>
<text x="29.1" y="103.6">MULTI-IN</text>
<text x="204.3" y="103.6">PWM-IN</text>
<text x="220.3" y="106">100k</text>
<text x="244.4" y="106">120k</text>
<text x="268.6" y="106">2.2M</text>
<text x="344.8" y="106.5" transform="rotate(-90 344.8 106.5)">+12V</text>
<text x="89.5" y="110.2">IC3A</text>
<text x="220.3" y="112.6">R47</text>
<text x="241.9" y="112.1">TL074P</text>
<text x="271.1" y="109">TL074P</text>
<text x="323.2" y="111.6" transform="rotate(-90 323.2 111.6)">R40</text>
<text x="358.7" y="111.6" transform="rotate(-90 358.7 111.6)">-12V</text>
<text x="60.1" y="119.2" transform="rotate(-90 60.1 119.2)">R21</text>
<text x="64.9" y="119.2" transform="rotate(-90 64.9 119.2)">1M</text>
<text x="71.7" y="117.9">GND</text>
<text x="196.5" y="115">PULSE-WIDTH</text>
<text x="220.3" y="117.4">330k</text>
<text x="330.8" y="115.4" transform="rotate(-90 330.8 115.4)">25k</text>
<text x="385.4" y="117.3">JP4</text>
<text x="94.6" y="120.5" transform="rotate(-90 94.6 120.5)">R18</text>
<text x="102.2" y="120.5" transform="rotate(-90 102.2 120.5)">100</text>
<text x="170.4" y="124" transform="rotate(-90 170.4 124)">C3</text>
<text x="175.5" y="124" transform="rotate(-90 175.5 124)">0.1uF</text>
<text x="188.6" y="123" transform="rotate(-90 188.6 123)">+12V</text>
<text x="241.9" y="123.5">IC4C</text>
<text x="271.1" y="121.1">IC3D</text>
<text x="284.8" y="124.4" transform="rotate(-90 284.8 124.4)">2k</text>
<text x="374" y="120.5" transform="rotate(-90 374 120.5)">+12V</text>
<text x="230.5" y="128.1">GND</text>
<text x="289.6" y="126.3" transform="rotate(-90 289.6 126.3)">R50</text>
<text x="95.6" y="137" transform="rotate(-90 95.6 137)">R19</text>
<text x="100.4" y="137" transform="rotate(-90 100.4 137)">390</text>
<text x="294.2" y="136.6">PULSE-OUT</text>
<text x="369.5" y="133.2">GND</text>
<text x="377.8" y="133.2" transform="rotate(-90 377.8 133.2)">-12V</text>
<text x="385.4" y="135.1">JP2</text>
<text x="140.3" y="138.2">GND</text>
<text x="163.2" y="139.9">LM555N</text>
<text x="348" y="141.7">PULSE-OUT</text>
<text x="368.1" y="139.1">SINE-OUT</text>
<text x="94.6" y="145.9">GND</text>
<text x="150.1" y="146.9" transform="rotate(-90 150.1 146.9)">0.001uF</text>
<text x="155.2" y="146.9" transform="rotate(-90 155.2 146.9)">C13</text>
<text x="283.6" y="145.9" transform="rotate(-90 283.6 145.9)">R51</text>
<text x="289.7" y="149.7" transform="rotate(-90 289.7 149.7)">1.8k</text>
<text x="343.7" y="146.8">TRIANGLE-OUT</text>
<text x="366.8" y="144.2">RAMP-OUT</text>
<text x="370.6" y="149.3">PWM-IN</text>
<text x="62.9" y="154.5">R16</text>
<text x="102.2" y="153.9" transform="rotate(-90 102.2 153.9)">T5</text>
<text x="216.5" y="152.8">IC4A</text>
<text x="230.5" y="154.5">R5</text>
<text x="345.1" y="151.8">PULSE-WIDTH</text>
<text x="62.9" y="159.3">1.5M</text>
<text x="93.8" y="161.1" transform="rotate(-90 93.8 161.1)">T4</text>
<text x="140.3" y="158.6">GND</text>
<text x="216.5" y="161.1">TL074P</text>
<text x="230.5" y="159.3">1k</text>
<text x="243.4" y="156.9">RAMP-OUT</text>
<text x="283.8" y="159.8">GND</text>
<text x="385.4" y="160.5">JP1</text>
<text x="54" y="166.2" transform="rotate(-90 54 166.2)">-12V</text>
<text x="163.2" y="163.6">IC1</text>
<text x="210.2" y="167.2">R2</text>
<text x="346.6" y="164.5">MULTI-IN</text>
<text x="361.9" y="167.1">HARD-SYNC-IN</text>
<text x="84.4" y="168.7">GND</text>
<text x="95.6" y="172.5" transform="rotate(-90 95.6 172.5)">R17</text>
<text x="100.4" y="172.5" transform="rotate(-90 100.4 172.5)">22k</text>
<text x="194.7" y="172.5" transform="rotate(-90 194.7 172.5)">R3</text>
<text x="199.5" y="172.5" transform="rotate(-90 199.5 172.5)">10k</text>
<text x="210.2" y="172">10k</text>
<text x="348.9" y="169.6">LIN-FM</text>
<text x="35.2" y="179.8">LIN-FM</text>
<text x="62.9" y="177.4">R15</text>
<text x="84.1" y="177.4" transform="rotate(-90 84.1 177.4)">C5</text>
<text x="89.1" y="177.4" transform="rotate(-90 89.1 177.4)">100pF</text>
<text x="107.3" y="178.4">D3</text>
<text x="62.9" y="182.2">1M</text>
<text x="173.3" y="181.4">100k</text>
<text x="173.3" y="184">R11</text>
<text x="186" y="184" transform="rotate(-90 186 184)">+12V</text>
<text x="199.8" y="180.1" transform="rotate(-90 199.8 180.1)">R4</text>
<text x="204.6" y="180.1" transform="rotate(-90 204.6 180.1)">10k</text>
<text x="87" y="188.3">TL074P</text>
<text x="117.5" y="191.6" transform="rotate(-90 117.5 191.6)">100k</text>
<text x="137.8" y="189" transform="rotate(-90 137.8 189)">+12V</text>
<text x="89.5" y="196.5">IC3B</text>
<text x="109.8" y="194.1" transform="rotate(-90 109.8 194.1)">R14</text>
<text x="160.6" y="196.7" transform="rotate(-90 160.6 196.7)">-12V</text>
<text x="171.2" y="194.6">R8</text>
<text x="179.2" y="197.9" transform="rotate(-90 179.2 197.9)">1M</text>
<text x="354.3" y="194.7" transform="rotate(-90 354.3 194.7)">+12V</text>
<text x="365.7" y="194.7" transform="rotate(-90 365.7 194.7)">+12V</text>
<text x="376.5" y="194.7" transform="rotate(-90 376.5 194.7)">+12V</text>
<text x="387.3" y="194.7" transform="rotate(-90 387.3 194.7)">+12V</text>
<text x="143.6" y="203" transform="rotate(-90 143.6 203)">4.7k</text>
<text x="267.3" y="199.2" transform="rotate(-90 267.3 199.2)">+12V</text>
<text x="295.2" y="199.2" transform="rotate(-90 295.2 199.2)">+12V</text>
<text x="312.1" y="201.1">C11</text>
<text x="329.8" y="201.4">0.01uF</text>
<text x="339.9" y="201.4">0.01uF</text>
<text x="350.1" y="201.4">0.01uF</text>
<text x="74.3" y="209.4">GND</text>
<text x="109.8" y="209.4">GND</text>
<text x="134.2" y="204.8">R12</text>
<text x="161.9" y="205.3">R6</text>
<text x="182.2" y="205.3">R9</text>
<text x="307.1" y="205.9">10uF/50v</text>
<text x="329.3" y="206.4">C1</text>
<text x="339.4" y="206.4">C2</text>
<text x="349.6" y="206.4">C7</text>
<text x="135.2" y="214.4">T3</text>
<text x="155.6" y="214.4" transform="rotate(-90 155.6 214.4)">-12V</text>
<text x="161.9" y="210.1">150k</text>
<text x="182.2" y="210.1">137k</text>
<text x="312.1" y="213.8">C12</text>
<text x="329.8" y="214">0.01uF</text>
<text x="339.9" y="214">0.01uF</text>
<text x="350.1" y="214">0.01uF</text>
<text x="25.4" y="220.4">HARD-SYNC-IN</text>
<text x="91.7" y="218" transform="rotate(-90 91.7 218)">C4</text>
<text x="96.8" y="218" transform="rotate(-90 96.8 218)">470pF</text>
<text x="103.5" y="218">R13</text>
<text x="161.9" y="218">R7</text>
<text x="188.6" y="218.7">TL074P</text>
<text x="267.3" y="217">GND</text>
<text x="282.1" y="217">JP3</text>
<text x="295.2" y="217">GND</text>
<text x="307.1" y="218.6">10uF/50v</text>
<text x="330.4" y="219.1">C10</text>
<text x="339.4" y="219.1">C9</text>
<text x="349.6" y="219.1">C8 GND</text>
<text x="103.5" y="222.8">100k</text>
<text x="122.1" y="224.6">D2</text>
<text x="161.9" y="222.8">100k</text>
<text x="188.6" y="227">IC4B</text>
<text x="272.4" y="224.6" transform="rotate(-90 272.4 224.6)">-12V</text>
<text x="290.2" y="224.6" transform="rotate(-90 290.2 224.6)">-12V</text>
<text x="354.3" y="232.8" transform="rotate(-90 354.3 232.8)">-12V</text>
<text x="365.7" y="232.8" transform="rotate(-90 365.7 232.8)">-12V</text>
<text x="376.5" y="232.8" transform="rotate(-90 376.5 232.8)">-12V</text>
<text x="387.3" y="232.8" transform="rotate(-90 387.3 232.8)">-12V</text>
<text x="120" y="239.8">GND</text>
<text x="137.8" y="239.8">GND</text>
<text x="170.8" y="239.8">GND</text>
</g>
<g font-size="2.5" fill="#c90d0c">
<text x="101" y="46.2">Id</text>
<text x="114.9" y="43">Iabc</text>
<text x="122.5" y="42.4">Out</text>
<text x="323.2" y="77.3">Iabc</text>
<text x="330.8" y="76.7">Out</text>
<text x="309.2" y="80.5">Id</text>
<text x="343.5" y="83">In</text>
<text x="353" y="83">Out</text>
<text x="391.1" y="199.2">V+</text>
<text x="391.1" y="222.7">V-</text>
</g>
<g font-size="2.1" fill="#808080">
<text x="96.8" y="38.8">4</text>
<text x="96.8" y="45.2">2</text>
<text x="121.7" y="45.2">5</text>
<text x="143.9" y="45.2">10</text>
<text x="157.2" y="47.7">8</text>
<text x="190.9" y="47.7">12</text>
<text x="96.8" y="51.5">3</text>
<text x="117.1" y="50.3" transform="rotate(-90 117.1 50.3)">1</text>
<text x="145.1" y="50.3">9</text>
<text x="190.9" y="52.8">13</text>
<text x="204.2" y="50.3">14</text>
<text x="303.9" y="73.1">13</text>
<text x="303.9" y="79.5">15</text>
<text x="330" y="79.5">12</text>
<text x="343.2" y="79.5">10</text>
<text x="354.1" y="79.5">9</text>
<text x="303.9" y="85.8">14</text>
<text x="325.4" y="85.8" transform="rotate(-90 325.4 85.8)">16</text>
<text x="80.4" y="102.3">2</text>
<text x="80.4" y="107.4">3</text>
<text x="92.4" y="104.9">1</text>
<text x="237.8" y="113.8">9</text>
<text x="265.8" y="111.2">12</text>
<text x="279.1" y="113.8">14</text>
<text x="236.6" y="118.8">10</text>
<text x="249.9" y="116.3">8</text>
<text x="265.8" y="116.3">13</text>
<text x="388.2" y="120.1">1</text>
<text x="388.2" y="122.7">2</text>
<text x="388.2" y="125.2">3</text>
<text x="388.2" y="137.9">1</text>
<text x="161.6" y="143">1</text>
<text x="178.8" y="143">8</text>
<text x="388.2" y="140.4">2</text>
<text x="388.2" y="143">3</text>
<text x="161.6" y="148">5</text>
<text x="165.5" y="149.2">CV</text>
<text x="165.5" y="144.1">GND</text>
<text x="171.7" y="149.2">THR</text>
<text x="173.4" y="144.1">V+</text>
<text x="178.8" y="148">6</text>
<text x="388.2" y="145.5">4</text>
<text x="388.2" y="148">5</text>
<text x="159.7" y="153.1">4</text>
<text x="165.5" y="154.2">R</text>
<text x="172.5" y="154.2">DIS</text>
<text x="178.8" y="153.1">7</text>
<text x="207.4" y="153.1">3</text>
<text x="219.4" y="155.7">1</text>
<text x="388.2" y="150.6">6</text>
<text x="161.6" y="158.2">2</text>
<text x="165.5" y="159.3">TR</text>
<text x="174.4" y="159.3">Q</text>
<text x="178.8" y="158.2">3</text>
<text x="207.4" y="158.2">2</text>
<text x="388.2" y="163.3">1</text>
<text x="388.2" y="165.8">2</text>
<text x="388.2" y="168.4">3</text>
<text x="80.4" y="188.7">6</text>
<text x="92.4" y="191.2">7</text>
<text x="80.4" y="193.8">5</text>
<text x="276.5" y="201.4">1</text>
<text x="276.5" y="203.9">3</text>
<text x="287.4" y="201.4">2</text>
<text x="287.4" y="203.9">4</text>
<text x="389.5" y="198.1" transform="rotate(-90 389.5 198.1)">11</text>
<text x="276.5" y="206.5">5</text>
<text x="276.5" y="209">7</text>
<text x="287.4" y="206.5">6</text>
<text x="287.4" y="209">8</text>
<text x="367.9" y="205.1" transform="rotate(-90 367.9 205.1)">4</text>
<text x="378.7" y="205.1" transform="rotate(-90 378.7 205.1)">4</text>
<text x="276.5" y="211.5">9</text>
<text x="287.4" y="211.5">10</text>
<text x="179.4" y="219.2">6</text>
<text x="191.5" y="221.7">7</text>
<text x="367.9" y="217.1" transform="rotate(-90 367.9 217.1)">11</text>
<text x="378.7" y="217.1" transform="rotate(-90 378.7 217.1)">11</text>
<text x="179.4" y="224.2">5</text>
<text x="389.5" y="223" transform="rotate(-90 389.5 223)">6</text>
</g>
</svg>
